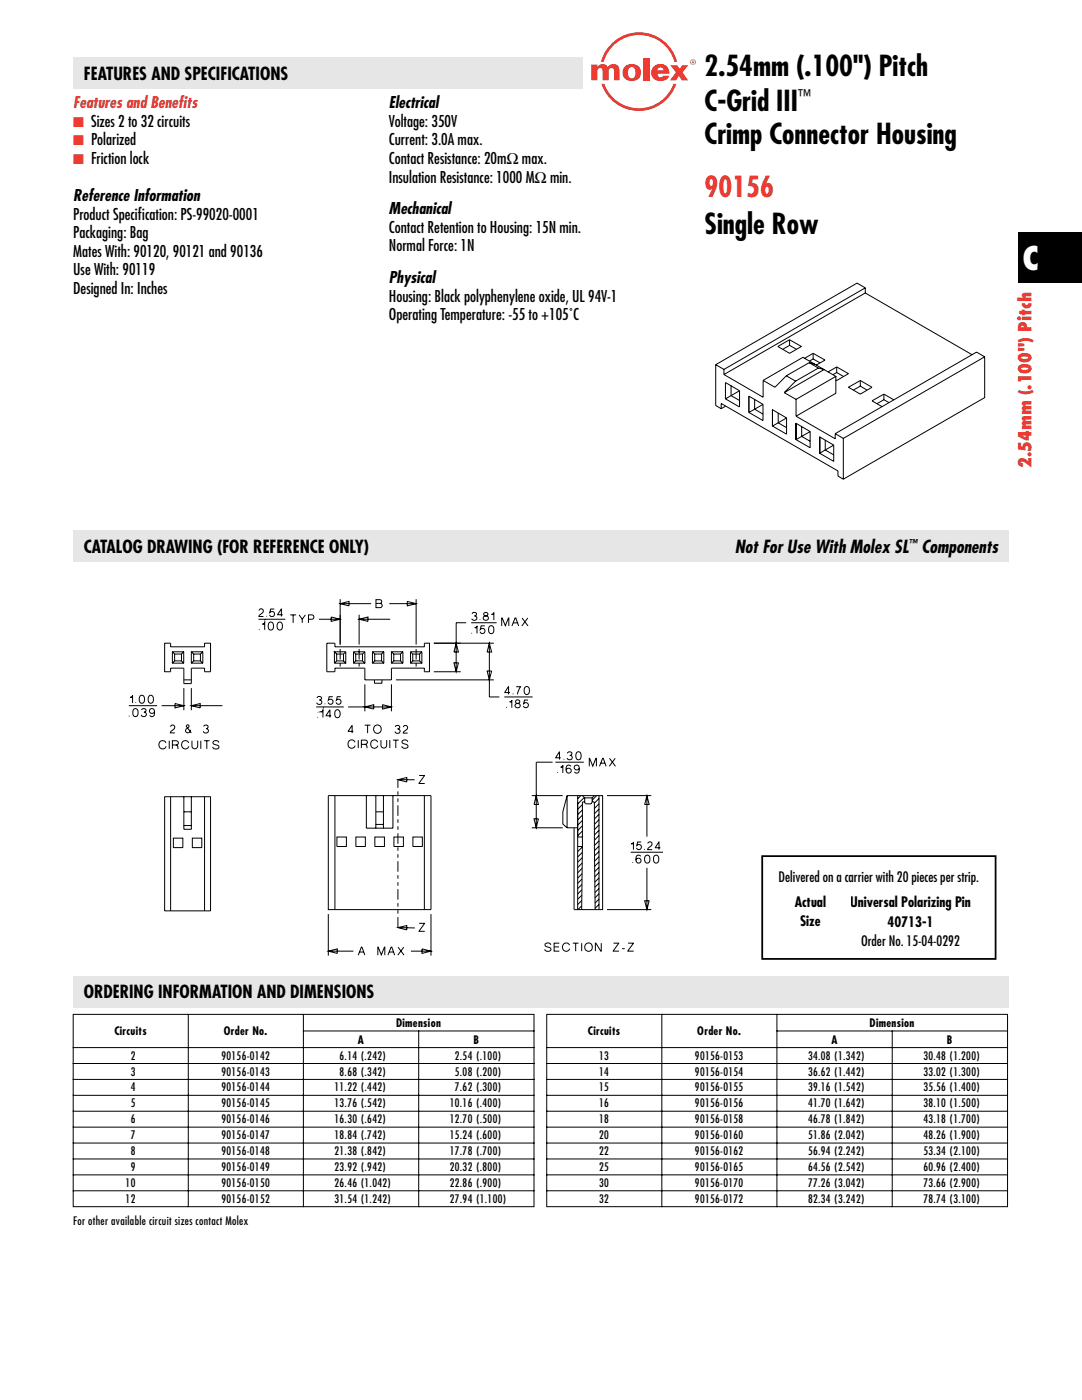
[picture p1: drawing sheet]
<svg xmlns="http://www.w3.org/2000/svg" width="216mm" height="279mm" viewBox="0 0 216 279" stroke-linecap="round" stroke-linejoin="round" font-family="sans-serif">
<g fill="#ee3b32">
<path d="M118 12.9h1.2v.5a1.22 1.22 0 0 1 2.1 0 1.28 1.28 0 0 1 1.5-.5 1.28 1.28 0 0 1 .8 1.3v1.8h-1.1v-1.7a.55 .55 0 0 0-.6-.7 .55 .55 0 0 0-.5 .7v1.7h-1.2v-1.7a.54 .54 0 0 0-.5-.7 .54 .54 0 0 0-.5 .7v1.7h-1.2z"/>
<path d="M128.3 11.6h1.3v4.4h-1.3z"/>
<path d="M133.8 13h1.3l.5 .7 .5-.7h1.2l-1.1 1.5 1.1 1.5h-1.3l-.5-.9-.6 .9h-1.2l1.2-1.6z"/>
<path d="M120 16.7h.6a7.3 7.3 0 0 0 6.9 4.9 7.3 7.3 0 0 0 6.9-4.9h.6a7.9 7.9 0 0 1-7.5 5.5 7.9 7.9 0 0 1-7.5-5.5z"/>
<path d="M121.9 8.8a7.8 7.8 0 0 1 13.2 3.5h-.5a7.3 7.3 0 0 0-7.1-5.3 7.3 7.3 0 0 0-7 5.3h-.6a8 8 0 0 1 2-3.5z"/>
<path d="M124.7 13.2a1.85 1.85 0 0 1 2.5-.2 1.85 1.85 0 0 1 .5 2.4 1.84 1.84 0 0 1-2.7 .5 1.84 1.84 0 0 1-.3-2.7zM125.7 13.5a1.52 1.52 0 0 0 .1 2.1 .69 .69 0 0 0 1-.6 1.22 1.22 0 0 0-.7-1.6z"/>
<path d="M130.5 13.2a1.85 1.85 0 0 1 2-.3 1.85 1.85 0 0 1 1.1 1.8h-2.4a.6 .6 0 0 0 .4 .7 .6 .6 0 0 0 .7-.3h1.3a1.98 1.98 0 0 1-1.9 1.1 1.98 1.98 0 0 1-1.7-1.2 1.77 1.77 0 0 1 .5-1.8zM131.3 13.6l-.1 .4h1.2a.63 .63 0 0 0-.4-.5 .63 .63 0 0 0-.7 .1z"/>
<path d="M137.7 12.4a.57 .57 0 0 1 1.1 0 .57 .57 0 0 1-1.1 0zM137.8 12.4a.46 .46 0 0 0 .9 0 .46 .46 0 0 0-.9 0zM138.1 12.1h.4v.1l-.1 .2 .2 .3-.3-.3-.2 .3zM138.2 12.1v.2h.2v-.1z"/>
</g>
<path d="M203.2 46.4h12.7v10.2h-12.7z" fill="#000"/>
<path d="M202.4 58.2h5.5v35.1h-5.5z" fill="#fff"/>
<path d="M14.6 11.4h101.6v6.4h-101.6z" fill="#e6e6e6"/>
<path d="M140.6 54.3h56.4v42.9h-56.4z" fill="#fff"/>
<g fill="none" stroke="#000" stroke-width=".2">
<path d="M172.7 58.5l21.3 12.3M172.7 57.4l-1.7-.9-28.2 16.3M172.7 57.4v1.1M172.7 58.5l-28.2 16.2M172.7 57.4l-28.2 16.3M142.8 72.8l1.7 .9M142.8 72.8v8.1l1.1 .7M144.5 73.7v1M144.5 74.7l7.8 4.6v-3.4M145.9 79l1.7 .9M145.9 77v2M145.9 79l-1.1 .6"/>
<path d="M147.6 78l-2.8-1.7v3.3M147.6 78v3.2l-2.8-1.6M147.6 78l-1.7 1M150.6 79.7v2M152.3 75.9l7.9-4.6 6.6 3.8-8 4.6M155.2 69.1l2.3-1.3 2.4 1.3-2.4 1.4zM156.5 78.4l2.3 1.3M156.9 75l1.8 1.1-2.2 2.3M156.9 75l-2.3 2.3-2.3-1.4M157.5 67.8v1.1M157.5 68.9l1.4 .8M157.5 68.9l-1.3 .8"/>
<path d="M158.8 79.7v3.4M161.5 72.4l1.8 1.1 1.1 .3-7.9 4.6M161.5 72.4l-4.6 2.6M161.5 72.4l1.1 .3M162.3 70.5l2.3 1.4-1.7 1M162.3 70.5l-1.8 1M162.3 70.5v1.1M162.3 71.6l1.3 .8M162.3 71.6l-.8 .5M163.3 73.5l-4.6 2.6M166.8 75.1v3.4l-8 4.6M167 73.2l2.3 1.4-2.3 1.3-.2-.1"/>
<path d="M167 73.2l-1.8 1M167 73.2v1.1M167 74.3l1.3 .8M167 74.3l-.8 .5M169.3 77.3l2.4-1.4 2.3 1.4-2.3 1.4zM171.7 75.9v1.2M171.7 77.1l1.3 .8M171.7 77.1l-1.4 .8M176.4 78.7l2 1.1M176.4 78.7l-2.4 1.3 2 1.1M176.4 78.7v1.1M176.4 79.8l1 .5"/>
<path d="M176.4 79.8l-1.4 .8M196.5 71.2l-28.2 16.3v8.1M196.5 71.2v8.2l-28.2 16.2M196.5 71.2l-1.6-.9-28.2 16.2M143.9 81.6v-1.1l23.3 13.5v1l1.1 .6M144.8 81l-.9 .6M150.6 81.7l1.6 .9M150.6 81.7l-1.2 .6M152.2 80.7v3.2l-2.8-1.6M152.2 80.7l-2.8-1.6v3.2M152.2 80.7l-1.6 1M155.3 84.4l1.7 1"/>
<path d="M155.3 82.4v2M155.3 84.4l-1.2 .6M157 83.4l-2.9-1.6v3.2M157 83.4v3.2l-2.9-1.6M157 83.4l-1.7 1M158.8 83.1l7.9 4.5v-1.1M160 87.1l1.7 1M160 85.2v1.9M160 87.1l-1.2 .6M161.7 86.1l-2.9-1.6v3.2M161.7 86.1v3.3l-2.9-1.7M161.7 86.1l-1.7 1"/>
<path d="M164.7 89.8l1.7 1M164.7 87.9v1.9M164.7 89.8l-1.2 .7M166.4 88.8l-2.9-1.6v3.3M166.4 88.8v3.3l-2.9-1.6M166.4 88.8l-1.7 1M166.7 86.5l1.6 1"/>
</g>
<path d="M140.6 54.3h56.4v42.9h-56.4z" fill="none" stroke="#fff" stroke-width=".35"/>
<path d="M14.6 105.8h186.7v6.4h-186.7z" fill="#e6e6e6"/>
<path d="M152.1 170.9h46.6v20.5h-46.6z" fill="#fff"/>
<path d="M152.1 170.9h46.6v20.5h-46.6z" fill="none" stroke="#000" stroke-width=".35"/>
<g fill="#fff">
<path d="M165.2 176.3h4.6v12.9h-4.6z"/>
<path d="M24.8 114.5h108v78.1h-108z"/>
</g>
<g fill="none" stroke="#000" stroke-width=".2">
<path d="M67.9 119.6v9M83 119.6v9M26.4 139.2h-.4l.4-.2 .1-.2v1.5M27.9 138.9a.54 .54 0 0 1 .7-.1 .54 .54 0 0 1 .2 .7v.1a.56 .56 0 0 1-.5 .8 .56 .56 0 0 1-.5-.8zM29.7 138.9a.57 .57 0 0 1 .8 0 .57 .57 0 0 1 .1 .7 .55 .55 0 0 1-.5 .8 .55 .55 0 0 1-.5-.8zM32.9 128.4h1.1v.7h6.8v-.7h1.2v5.7h-1.2v-.8h-2.6v3.1h-1.5v-3.1h-2.7v.8h-1.1zM34.4 130.1h2.3M34.4 132.3h2.3M34.4 130.1v2.2M34.4 130.1l.4 .4M34.8 130.5h1.4M34.8 131.9h1.4"/>
<path d="M34.8 130.5v1.4M34.8 131.9l-.4 .4M36.2 130.5v1.4M36.2 131.9l.5 .4M36.7 130.1v2.2M36.7 130.1l-.5 .4M36.7 135.7h1.5M36.7 137.3v4.4M38.2 130.1h2.3M38.2 132.3h2.3M38.2 130.1v2.2M38.2 137.3v4.4"/>
<path d="M38.2 130.1l.5 .4M38.7 130.5h1.3M38.7 131.9h1.3M38.7 130.5v1.4M38.7 131.9l-.5 .4M40 130.5v1.4M40 131.9l.5 .4M40.5 130.1v2.2M40.5 130.1l-.5 .4M51.6 123.6h5.3M51.7 121.8a.44 .44 0 0 1 .6-.2 .44 .44 0 0 1 .1 .7l-.7 .5v.2h.9M51.7 125.6v.1"/>
<path d="M52.8 124.6h-.4l.4-.4v1.5M53.2 122.9v.1M53.7 124.3a.54 .54 0 0 1 .6-.1 .54 .54 0 0 1 .3 .7v.1a.56 .56 0 0 1-.6 .7 .56 .56 0 0 1-.5-.7zM54.7 121.5h-.7l-.2 .7a.52 .52 0 0 1 .8 0 .52 .52 0 0 1-.1 .8 .52 .52 0 0 1-.7-.3M55.5 124.3a.57 .57 0 0 1 .7 0 .57 .57 0 0 1 .1 .7 .56 .56 0 0 1-.5 .7 .56 .56 0 0 1-.5-.7zM56.4 122.7h-1l.7-1.2 .1 1.5M57.9 122.7h1.2M58.5 122.7v1.6M59.7 122.7l.6 .9M60.9 122.7l-.6 .9v.7M61.6 123.6h.6a.44 .44 0 0 0 .4-.5 .44 .44 0 0 0-.4-.4h-.6v1.6M63.3 139.3a.42 .42 0 0 1 .5-.3 .42 .42 0 0 1 .2 .6l-.3 .1a.48 .48 0 0 1 .5 .7 .48 .48 0 0 1-.8 .1l-.2-.3"/>
<path d="M63.6 123.6h4.3M65.2 128.4h1.6v.7h17.9v-.7h1v5.7h-1v-.8h-6.6v2.4h-5.3v-2.4h-6v.8h-1.6zM66.1 123.1l1.8 .5-1.8 .4zM66.4 139h-.7l-.2 .7a.51 .51 0 0 1 .8 0 .51 .51 0 0 1-.1 .7 .51 .51 0 0 1-.7-.2M66.7 130.1v2.2M67.2 131.9l-.5 .4M67.9 120.5l1.7-.5v.9zM67.9 129.5v2.1M67.9 132.3v.7M67.9 120.5h6.1M68 139h-.7l-.2 .7a.5 .5 0 0 1 .8 0 .5 .5 0 0 1-.1 .7 .5 .5 0 0 1-.7-.2M68.5 130.5v1.4h-1.3"/>
<path d="M68.5 130.5h-1.3v1.4M68.5 131.9l.5 .4M69 130.1v2.2h-2.3M69 130.1h-2.3l.5 .4M69 130.1l-.5 .4M70.5 130.1h2.3M70.5 130.1v2.2M70.5 130.1l.5 .4M71 130.5h1.3M71 131.9h1.3M71 130.5v1.4M71 131.9l-.5 .4"/>
<path d="M71.7 123.6l1.7-.5v.9zM71.7 122.7v5.9M71.7 129.5v2.1M71.7 132.3v.7M71.7 123.6h6.2M72.3 130.5v1.4M72.3 131.9l.5 .4M72.8 130.1v2.2h-2.3M72.8 130.1l-.5 .4M72.8 136.6v5.4M74.3 130.1h2.3M74.3 132.3h2.3"/>
<path d="M74.3 130.1v2.2M74.3 130.1l.5 .4M74.7 135.7v.7h1.5v-.7M74.8 130.5h1.3M74.8 131.9h1.3M74.8 130.5v1.4M74.8 131.9l-.5 .4M75 120.4h.9a.42 .42 0 0 1 .4 .4 .42 .42 0 0 1-.4 .5h-.9v-1.6h.8a.37 .37 0 0 1 .4 .3 .37 .37 0 0 1-.4 .4M76.1 130.5v1.4M76.1 131.9l.5 .4M76.6 130.1v2.2M76.6 130.1l-.5 .4"/>
<path d="M77.7 120.5h5.3M78.1 130.1v2.2M78.1 136.6v5.4M78.1 130.1h2.3M78.1 132.3h2.3M78.1 130.1l.5 .4M78.6 130.5v1.4M78.6 130.5h1.3M78.6 131.9h1.3M78.6 131.9l-.5 .4M79 135.7h19.5M79.9 130.5v1.4"/>
<path d="M79.9 131.9l.5 .4M80.4 130.1v2.2M80.4 130.1l-.5 .4M81.3 120l1.7 .5-1.7 .4zM81.9 130.1h2.3M81.9 130.1v2.2M81.9 130.1l.5 .4M82.4 130.5h1.3M82.4 131.9h1.3M82.4 130.5v1.4M82.4 131.9l-.5 .4M83 129.5v2.1"/>
<path d="M83 132.3v.7M83.7 131.9l.5 .4M84.2 130.1v2.2h-2.3M84.2 130.1l-.5 .4v1.4M86.6 128.4h11.9M86.6 134.1h5.3M90.6 132.3h.9l-.5 1.8zM91 128.4l.5 1.7h-.9zM93 124.3h-2v9.8M94 124.3h5.1M94.1 126.3v.1M94.2 122.5a.4 .4 0 0 1 .6-.3 .4 .4 0 0 1 0 .7h-.1a.49 .49 0 0 1 .4 .5 .49 .49 0 0 1-.5 .5 .49 .49 0 0 1-.5-.4"/>
<path d="M95.1 125.3h-.4l.4-.2 .1-.2v1.5M95.8 123.6v.2M96.6 122.3l-.1 .3 .1 .2 .5 .2a.49 .49 0 0 1 .1 .8 .49 .49 0 0 1-.7-.3 .41 .41 0 0 1 .2-.5l.4-.1a.39 .39 0 0 0 .1-.6 .39 .39 0 0 0-.6 0zM96.7 124.9h-.7l-.2 .7a.51 .51 0 0 1 .8-.1 .51 .51 0 0 1 0 .8 .51 .51 0 0 1-.8-.2M97.2 133.9h.9l-.5 1.8zM97.6 125a.58 .58 0 0 1 .8 0 .58 .58 0 0 1 .1 .7 .55 .55 0 0 1-.5 .8 .55 .55 0 0 1-.5-.8zM97.6 128.4l.5 1.7h-.9zM97.6 128.4v10.7h2M98.5 122.6h-.4l.3-.1 .1-.3v1.6M100.1 124.9v-1.6l.7 1.6 .7-1.6v1.6M100.6 139.1h5.7M101.8 138.2h-1.1l.7-1.1 .1 1.5"/>
<path d="M102.2 124.9l.6-1.6h.1l.6 1.6M102.4 138.4v.2M102.4 124.3h.8M103 137.1h.9l-.7 1.5M103 139.8l-.1 .4 .6 .2a.47 .47 0 0 1 .2 .7 .47 .47 0 0 1-.7 .1 .47 .47 0 0 1-.1-.7l.5-.1a.39 .39 0 0 0 .2-.6 .39 .39 0 0 0-.6 0zM104.2 123.3l1.2 1.6M104.7 137.2a.58 .58 0 0 1 .8 0 .58 .58 0 0 1 .1 .7 .55 .55 0 0 1-.5 .7 .55 .55 0 0 1-.5-.7zM105.3 123.3l-1.2 1.6M105.4 139.7h-.7l-.2 .7a.51 .51 0 0 1 .8-.1 .51 .51 0 0 1-.1 .8 .51 .51 0 0 1-.8-.2M25.7 140.8h5.7M25.8 142.8v.2M26.7 141.6a.58 .58 0 0 1 .7 0 .58 .58 0 0 1 .1 .7 .55 .55 0 0 1-.5 .7 .55 .55 0 0 1-.5-.7z"/>
<path d="M27.1 140.2v.1M28.2 141.7a.41 .41 0 0 1 .4-.4 .41 .41 0 0 1 .5 .4 .41 .41 0 0 1-.4 .4 .49 .49 0 0 1 .4 .5 .49 .49 0 0 1-.4 .5 .49 .49 0 0 1-.5-.4M30.8 142a.5 .5 0 0 1-.8 .3 .5 .5 0 0 1 0-.8 .5 .5 0 0 1 .8 .3v.3a.57 .57 0 0 1-.1 .8 .57 .57 0 0 1-.8-.1M32.3 140.8h4.4M32.9 159h9.1v22.8h-9.1zM33.1 148.3a.76 .76 0 0 0-1.1-.2 .76 .76 0 0 0 0 1.1 .76 .76 0 0 0 1.2-.3M33.8 147.8v1.6M34 145a.44 .44 0 0 1 .7-.2 .44 .44 0 0 1 0 .7l-.6 .5-.1 .3h.9M34 159v22.8M34.4 148.7h.8a.42 .42 0 0 0 .4-.4 .42 .42 0 0 0-.4-.5h-.8v1.6M34.9 140.4l1.8 .4-1.8 .5zM35.1 148.7l.3 .1 .2 .6"/>
<path d="M36.7 159v6.5h1.5v-6.5M37.7 148.3a.76 .76 0 0 0-1.2-.2 .76 .76 0 0 0 0 1.1 .76 .76 0 0 0 1.2-.3M38 145.6a.47 .47 0 0 1-.6 .7 .47 .47 0 0 1-.2-.8l.5-.5-.1-.3h-.2l-.2 .3 1 1.3M38.2 140.8l1.7-.4v.9zM38.2 140.8h6.2M38.3 147.8v1.1a.57 .57 0 0 0 .6 .5 .57 .57 0 0 0 .5-.5v-1.1M40.1 147.8v1.6M40.6 145a.4 .4 0 0 1 .7-.3 .4 .4 0 0 1 0 .7h-.2a.48 .48 0 0 1 .4 .7 .48 .48 0 0 1-.8 .1l-.1-.3M40.7 147.8h1.1M40.8 159v22.8M41.3 147.8v1.6M43.7 148.2a.55 .55 0 0 0-.7-.4 .55 .55 0 0 0-.4 .7l1.1 .4a.39 .39 0 0 1-.4 .6l-.6-.1-.2-.4"/>
<path d="M63.1 141.1h5.5M63.4 143.1v.1M64.4 142.1h-.4l.4-.2v-.2v1.5M64.8 140.4v.1M65.5 158.8h20.5v22.7h-20.5zM66.1 142.9h-1l.7-1.2v1.5M66.8 158.8v22.7M67 141.8a.58 .58 0 0 1 .7 0 .58 .58 0 0 1 .2 .7 .59 .59 0 0 1-.7 .7 .59 .59 0 0 1-.4-.8zM69.5 141.1h8.6M70.5 146h-1l.7-1.2 .1 1.5M70.8 148.1a.79 .79 0 0 0-1-.3 .79 .79 0 0 0-.3 1.1 .79 .79 0 0 0 1 .4l.4-.5M71.5 147.7v1.6"/>
<path d="M72.1 148.6h.8a.42 .42 0 0 0 .4-.5 .42 .42 0 0 0-.4-.4h-.8v1.6M72.8 144.7h1.1M72.8 148.6l.3 .1 .2 .6M72.8 141.1l1.8-.5v.9zM73.1 158.8v6.5h5.3v-6.5M73.4 144.7v1.6M75 158.8v6.5M75.4 148.1a.79 .79 0 0 0-1.1-.3 .79 .79 0 0 0-.3 1.1 .79 .79 0 0 0 1 .4l.4-.5M76 147.7v1.1a.57 .57 0 0 0 .6 .5 .57 .57 0 0 0 .6-.5v-1.1M76.3 140.6l1.8 .5-1.8 .4zM76.5 158.8v6.5M77.8 147.7v1.6"/>
<path d="M78.4 147.7h1.1M78.9 145.1a.41 .41 0 0 1 .6-.3 .41 .41 0 0 1 0 .6l-.2 .1a.49 .49 0 0 1 .5 .5 .49 .49 0 0 1-.5 .4 .49 .49 0 0 1-.5-.4M79 147.7v1.6M79.4 155.6l1.8-.4v.9zM79.4 157.9v.7M79.4 159.3v.7M80.5 145.1a.44 .44 0 0 1 .6-.3 .44 .44 0 0 1 .1 .7l-.7 .6v.2h.8M81.4 148.1a.59 .59 0 0 0-.7-.4 .59 .59 0 0 0-.5 .5l1.1 .5a.53 .53 0 0 1-.2 .6 .53 .53 0 0 1-.7 0l-.2-.4M82.7 155.6h-3.3v1.6M83.6 154.8h1.1l-1.1 1.6h1.2M84.7 158.8v22.7M101.1 141.1v.1"/>
<path d="M102.1 140.1h-.4l.4-.2v-.2v1.5M106.1 158.8h6.2M107 158.8l.4 1.7h-.8zM110.3 152.1h-3.3v13.1M110.8 152.1h5.7M111.3 154.1v.2M111.9 151.2h-1l.7-1.1v1.5M112.3 153.1h-.4l.3-.1 .1-.3v1.6M112.5 151.5v.1M113.2 158.8h7v22.7h-5.7v-16.2M113.2 158.8l-.9 3.2v2.5l.9 .7M113.2 158.8v6.4"/>
<path d="M113.2 150.3a.42 .42 0 0 1 .6-.3 .42 .42 0 0 1 .2 .6l-.3 .1a.49 .49 0 0 1 .4 .6 .49 .49 0 0 1-.4 .4 .49 .49 0 0 1-.5-.4M113.9 153a.58 .58 0 0 0-.8-.2 .58 .58 0 0 0-.1 .8 .53 .53 0 0 0 .5 .7 .53 .53 0 0 0 .4-.7l-.4-.3-.4 .2-.1 .2M115 150.2a.54 .54 0 0 1 .7-.1 .54 .54 0 0 1 .3 .6v.2a.56 .56 0 0 1-.6 .7 .56 .56 0 0 1-.5-.7zM115.3 158.8v22.7M115.6 153.3a.5 .5 0 0 1-.8 .3 .5 .5 0 0 1 0-.8 .5 .5 0 0 1 .8 .3v.3a.57 .57 0 0 1-.2 .8 .57 .57 0 0 1-.8-.2M115.9 158.8l-.6 .6M116.2 158.8l.5 .4M116.6 159.2l-1.3 1.2M116.7 159.2v.9M116.7 159.2h1.5M117.6 152.9v-1.6l.7 1.6 .7-1.6v1.6M118.2 159.2v.9"/>
<path d="M118.6 158.8l-.4 .4M119.1 158.8l-.9 .9M119.5 158.8v22.7M119.5 159.4l-.9 .9M119.6 152.9l.6-1.6h.2l.5 1.6M119.9 152.3h.8M121.1 158.8h8.9M121.6 151.3l1.2 1.6M122.8 151.3l-1.2 1.6M129.1 158.8l.4 1.7h-.9zM129.1 158.8v8.2M34.6 167.3h1.9v1.9h-1.9z"/>
<path d="M36.7 162h1.5M36.7 164.8h1.5M38.4 167.3h1.9v1.9h-1.9zM67.2 167h1.9v1.9h-1.9zM71 167h1.9v1.9h-1.9zM74.8 167h1.9v1.9h-1.9zM75 164.5h1.5M75 162h1.5M78.6 167h1.9v1.9h-1.9zM79.4 160.7v2.1M79.4 163.5v.7M79.4 164.9v.7"/>
<path d="M79.4 166.3v2.1M79.4 169.1v.7M79.4 170.5v.7M79.4 171.9v2.1M79.4 174.7v.7M79.4 176.1v.7M79.4 177.5v2M82.4 167h1.9v1.9h-1.9zM106.1 165.2h6.2M106.6 163.4h.8l-.4 1.8zM113.2 165.2h2.1M115.3 168.9h.9"/>
<path d="M115.3 167h.9M116.1 179.7l-.8 .8M116.1 177.6l-.9 .8M116.1 175.4l-.8 .9M116.1 176.5l-.8 .9M116.1 178.6l-.8 .9M116.1 173.3l-.8 .9M116.1 174.4l-.8 .9M116.2 171.2l-.9 .9M116.2 172.2l-.9 .9M116.2 170.1l-.9 .9M116.2 169l-.9 1"/>
<path d="M116.2 166.9l-.1 .1M116.2 164.8l-.9 1M116.2 165.9l-.9 .9M116.2 160.6l-.9 .9M116.2 161.6l-.9 1M116.2 162.7l-.9 .9M116.2 163.7l-.9 1M116.2 168.9l-.1 12.6M116.7 160.1h-.5v8.8M116.7 160.1l.1 .3h1.2l.2-.3M118.2 160.1h.4l.2 21.4M119.5 177.3l-.8 .8"/>
<path d="M119.5 167.8l-.9 .9M119.5 173.1l-.8 .9M119.5 160.4l-.9 .9M119.5 161.5l-.9 .9M119.5 162.5l-.9 1M119.5 163.6l-.9 .9M119.5 164.6l-.9 1M119.5 165.7l-.9 .9M119.5 166.7l-.9 1M119.5 168.9l-.9 .9M119.5 169.9l-.9 .9M119.5 171l-.9 .9"/>
<path d="M119.5 172l-.9 .9M119.5 174.1l-.8 .9M119.5 175.2l-.8 .9M119.5 176.3l-.8 .8M119.5 178.4l-.8 .8M119.5 179.4l-.8 .8M125.8 170.1h6.5M126.2 172.1v.1M126.3 168.4h-.4l.4-.1 .1-.3v1.6M127.9 170.9a.58 .58 0 0 0-.8-.1 .58 .58 0 0 0-.2 .8 .52 .52 0 0 0 .4 .6 .52 .52 0 0 0 .6-.5 .51 .51 0 0 0-.5-.4 .51 .51 0 0 0-.5 .4M127.9 168h-.7l-.1 .7a.5 .5 0 0 1 .7 0 .5 .5 0 0 1 0 .7 .5 .5 0 0 1-.8-.2M128.6 169.4v.2"/>
<path d="M128.6 179.8h.9l-.4 1.7zM128.8 170.8a.58 .58 0 0 1 .7 0 .58 .58 0 0 1 .2 .8 .55 .55 0 0 1-.6 .6 .55 .55 0 0 1-.5-.6zM129.1 173.2v8.3M129.3 168.3a.44 .44 0 0 1 .6-.2 .44 .44 0 0 1 .1 .7l-.7 .5-.1 .3h.9M130.6 170.8a.58 .58 0 0 1 .7 0 .58 .58 0 0 1 .1 .8 .57 .57 0 0 1-.6 .6 .57 .57 0 0 1-.4-.8zM131.8 169.2h-1l.6-1.2 .1 1.6M65.5 189.8l1.8-.4v.9zM65.5 189.8h5M65.5 182.4v8.3M71.5 190.6l.6-1.6h.1l.6 1.6M71.7 190h.9M75.4 190.6v-1.6l.7 1.6 .7-1.6v1.6"/>
<path d="M77.4 190.6l.6-1.6h.2l.6 1.6M77.7 190h.8M79.4 185.1l1.8-.4v.9zM79.4 180.2v.7M79.4 181.6v.7M79.4 183v2.1l3.4 .1M79.4 189l1.2 1.6M80.6 189l-1.2 1.6M82 189.8h4M83.6 184.3h1.1l-1.1 1.6h1.2M84.2 189.4l1.8 .4-1.8 .5zM86 182.4v8.3"/>
<path d="M109.9 188.6a.57 .57 0 0 0-.6-.4 .57 .57 0 0 0-.5 .5l1 .5a.54 .54 0 0 1-.2 .7 .54 .54 0 0 1-.6-.1l-.3-.4M110.6 189h.9M111.6 188.2h-1v1.6h1M113.7 188.6a.76 .76 0 0 0-1.2-.2 .76 .76 0 0 0 0 1.2 .76 .76 0 0 0 1.2-.2v-.1M114.3 188.2h1.1M114.9 188.2v1.6M116.1 180.8l-.8 .7M116.1 188.2v1.6M118.2 188.9a.8 .8 0 0 1-1.1 .9 .8 .8 0 0 1-.2-1.4 .74 .74 0 0 1 .8-.2 .74 .74 0 0 1 .5 .8M119.5 180.5l-.8 .8M120 188.2v1.6l-1.1-1.6-.1 1.6M121.1 181.5h8.9"/>
<path d="M122.4 188.2l1.1 .1-1.1 1.5h1.1M124.1 189.3h.6M125.3 188.2l1.1 .1-1.1 1.5h1.1"/>
<circle cx="75.3" cy="145.5" r=".81"/>
</g>
<path d="M24.8 114.5v78.1M132.8 114.5v78.1" fill="none" stroke="#fff" stroke-width=".35"/>
<path d="M14.6 194.7h186.7v6.4h-186.7z" fill="#e6e6e6"/>
<g fill="none" stroke="#000" stroke-width=".2">
<path d="M14.5 202.4h92.1M14.5 209.1h92.1M14.5 212.2h92.1M14.5 215.4h92.1M14.5 218.6h92.1M14.6 202.5v38.2M37.6 202.4v38.5M60.4 205.8h46.2M60.5 202.4v38.5M83.5 205.7v35.2M106.6 202.5v38.2M109 202.4h92.1"/>
<path d="M109 209.1h92.1M109 212.2h92.1M109 215.4h92.1M109 218.6h92.1M109.1 202.5v38.2M132.1 202.3v38.6M154.9 205.8h46.2M155 202.3v38.6M178 205.7v35.2M201 202.5v38.2M14.5 221.8h92.1M14.5 224.9h92.1"/>
<path d="M14.5 228.1h92.1M14.5 231.3h92.1M14.5 234.5h92.1M14.5 237.6h92.1M109 221.8h92.1M109 224.9h92.1M109 228.1h92.1M109 231.3h92.1M109 234.5h92.1M109 237.6h92.1M14.5 240.8h92.1M109 240.8h92.1"/>
</g>
<text font-size="6.3" fill="#fff" x="204" y="53.8">C</text>
<g font-size="5.6">
<text x="140.6" y="15.2">2.54mm (.100&quot;) Pitch</text>
<text x="140.6" y="22.1">C-Grid III</text>
<text x="140.6" y="28.8">Crimp Connector Housing</text>
<text x="140.6" y="46.8">Single Row</text>
</g>
<text font-size="5.6" fill="#ee3b32" x="140.6" y="39.4">90156</text>
<g font-size="3.5">
<text x="16.7" y="15.9">FEATURES AND SPECIFICATIONS</text>
<text x="16.7" y="110.3">CATALOG DRAWING (FOR REFERENCE ONLY)</text>
<text x="146.6" y="110.3">Not For Use With Molex SL</text>
<text x="183.9" y="110.3">Components</text>
<text x="16.7" y="199.2">ORDERING INFORMATION AND DIMENSIONS</text>
</g>
<text font-size="3.5" fill="#ee3b32" x="205.8" y="93.3" transform="rotate(-90 205.8 93.3)">2.54mm (.100&quot;) Pitch</text>
<text font-size="3.4" x="159.2" y="20.4">™</text>
<g font-size="3.2" fill="#ee3b32">
<text x="14.6" y="21.6">Features and Benef</text>
<text x="35.5" y="21.6">its</text>
</g>
<g font-size="3.2">
<text x="77.6" y="21.6">Electrical</text>
<text x="77.6" y="25.3">Voltage: 350V</text>
<text x="77.6" y="29">Current: 3.0A max.</text>
<text x="77.6" y="32.7">Contact Resistance: 20mΩ max.</text>
<text x="14.6" y="40.1">Reference Information</text>
<text x="77.6" y="36.4">Insulation Resistance: 1000 MΩ min.</text>
<text x="14.6" y="43.8">Product Specif</text>
<text x="14.6" y="47.5">Packaging: Bag</text>
<text x="27.5" y="43.8">ication: PS-99020-0001</text>
<text x="77.6" y="42.8">Mechanical</text>
<text x="77.6" y="46.5">Contact Retention to Housing: 15N min.</text>
<text x="14.6" y="51.2">Mates With: 90120, 90121 and 90136</text>
<text x="77.6" y="50.2">Normal Force: 1N</text>
<text x="14.6" y="54.9">Use With: 90119</text>
<text x="14.6" y="58.7">Designed In: Inches</text>
<text x="77.6" y="56.5">Physical</text>
<text x="77.6" y="60.2">Housing: Black polyphenylene oxide, UL 94V-1</text>
<text x="77.6" y="63.9">Operating Temperature: -55 to +105˚C</text>
</g>
<g font-size="2.8" fill="#ee3b32">
<text x="14.6" y="25.3">■ Sizes 2 to 32 circuits</text>
<text x="14.6" y="29">■ Polarized</text>
<text x="14.6" y="32.7">■ Friction lock</text>
</g>
<g font-size="2.8">
<text x="155.4" y="176">Delivered on a carrier with 20 pieces per strip.</text>
<text x="158.6" y="181">Actual</text>
<text x="159.6" y="184.7">Size</text>
<text x="169.6" y="181">Universal Polarizing Pin</text>
<text x="177.1" y="184.9">40713-1</text>
<text x="171.8" y="188.8">Order No. 15-04-0292</text>
</g>
<g font-size="2.3">
<text x="22.8" y="206.6">Circuits</text>
<text x="44.7" y="206.6">Order No.</text>
<text x="71.4" y="208.3">A</text>
<text x="79" y="205">Dimension</text>
<text x="94.5" y="208.3">B</text>
<text x="117.3" y="206.6">Circuits</text>
<text x="139.1" y="206.6">Order No.</text>
<text x="165.9" y="208.3">A</text>
<text x="173.5" y="205">Dimension</text>
<text x="189" y="208.3">B</text>
<text x="26.1" y="211.5">2</text>
<text x="26.1" y="214.7">3</text>
<text x="44.2" y="211.5">90156-0142</text>
<text x="44.2" y="214.7">90156-0143</text>
<text x="67.8" y="211.5">6.14 (.242)</text>
<text x="67.8" y="214.7">8.68 (.342)</text>
<text x="90.8" y="211.5">2.54 (.100)</text>
<text x="90.8" y="214.7">5.08 (.200)</text>
<text x="119.6" y="211.5">13</text>
<text x="119.6" y="214.7">14</text>
<text x="138.7" y="211.5">90156-0153</text>
<text x="138.7" y="214.7">90156-0154</text>
<text x="161.2" y="211.5">34.08 (1.342)</text>
<text x="161.2" y="214.7">36.62 (1.442)</text>
<text x="184.2" y="211.5">30.48 (1.200)</text>
<text x="184.2" y="214.7">33.02 (1.300)</text>
<text x="26.1" y="217.8">4</text>
<text x="26.1" y="221">5</text>
<text x="44.2" y="217.8">90156-0144</text>
<text x="44.2" y="221">90156-0145</text>
<text x="66.7" y="217.8">11.22 (.442)</text>
<text x="66.7" y="221">13.76 (.542)</text>
<text x="89.8" y="221">10.16 (.400)</text>
<text x="90.8" y="217.8">7.62 (.300)</text>
<text x="119.6" y="217.8">15</text>
<text x="119.6" y="221">16</text>
<text x="138.7" y="217.8">90156-0155</text>
<text x="138.7" y="221">90156-0156</text>
<text x="161.2" y="217.8">39.16 (1.542)</text>
<text x="161.2" y="221">41.70 (1.642)</text>
<text x="184.2" y="217.8">35.56 (1.400)</text>
<text x="184.2" y="221">38.10 (1.500)</text>
<text x="26.1" y="224.2">6</text>
<text x="26.1" y="227.4">7</text>
<text x="44.2" y="224.2">90156-0146</text>
<text x="44.2" y="227.4">90156-0147</text>
<text x="66.7" y="224.2">16.30 (.642)</text>
<text x="66.7" y="227.4">18.84 (.742)</text>
<text x="89.8" y="224.2">12.70 (.500)</text>
<text x="89.8" y="227.4">15.24 (.600)</text>
<text x="119.6" y="224.2">18</text>
<text x="119.6" y="227.4">20</text>
<text x="138.7" y="224.2">90156-0158</text>
<text x="138.7" y="227.4">90156-0160</text>
<text x="161.2" y="224.2">46.78 (1.842)</text>
<text x="161.2" y="227.4">51.86 (2.042)</text>
<text x="184.2" y="224.2">43.18 (1.700)</text>
<text x="184.2" y="227.4">48.26 (1.900)</text>
<text x="26.1" y="230.5">8</text>
<text x="26.1" y="233.7">9</text>
<text x="44.2" y="230.5">90156-0148</text>
<text x="44.2" y="233.7">90156-0149</text>
<text x="66.7" y="230.5">21.38 (.842)</text>
<text x="66.7" y="233.7">23.92 (.942)</text>
<text x="89.8" y="230.5">17.78 (.700)</text>
<text x="89.8" y="233.7">20.32 (.800)</text>
<text x="119.6" y="230.5">22</text>
<text x="119.6" y="233.7">25</text>
<text x="138.7" y="230.5">90156-0162</text>
<text x="138.7" y="233.7">90156-0165</text>
<text x="161.2" y="230.5">56.94 (2.242)</text>
<text x="161.2" y="233.7">64.56 (2.542)</text>
<text x="184.2" y="230.5">53.34 (2.100)</text>
<text x="184.2" y="233.7">60.96 (2.400)</text>
<text x="25.1" y="236.9">10</text>
<text x="44.2" y="236.9">90156-0150</text>
<text x="66.7" y="236.9">26.46 (1.042)</text>
<text x="89.8" y="236.9">22.86 (.900)</text>
<text x="119.6" y="236.9">30</text>
<text x="138.7" y="236.9">90156-0170</text>
<text x="161.2" y="236.9">77.26 (3.042)</text>
<text x="184.2" y="236.9">73.66 (2.900)</text>
<text x="14.6" y="244.5">For other available circuit sizes contact Molex</text>
<text x="25.1" y="240.1">12</text>
<text x="44.2" y="240.1">90156-0152</text>
<text x="66.7" y="240.1">31.54 (1.242)</text>
<text x="89.8" y="240.1">27.94 (1.100)</text>
<text x="119.6" y="240.1">32</text>
<text x="138.7" y="240.1">90156-0172</text>
<text x="161.2" y="240.1">82.34 (3.242)</text>
<text x="184.2" y="240.1">78.74 (3.100)</text>
</g>
<text font-size="2.1" x="181.3" y="109.3">™</text>
</svg>
